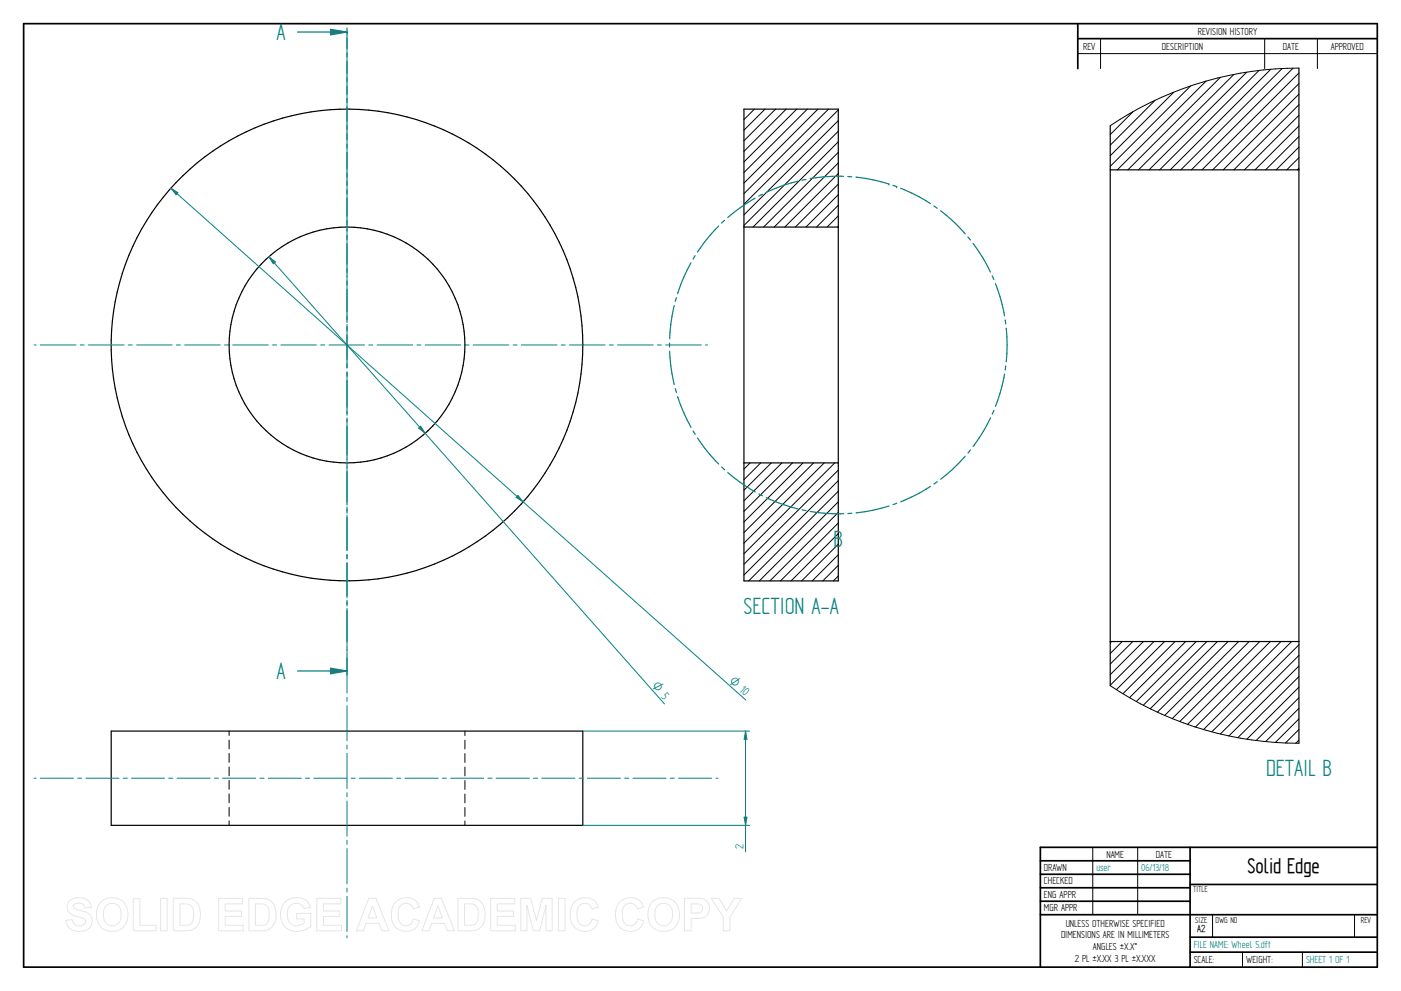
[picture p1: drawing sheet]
<svg xmlns="http://www.w3.org/2000/svg" width="594mm" height="420mm" viewBox="0 0 594 420" stroke-linecap="round" stroke-linejoin="round" font-family="sans-serif">
<g fill="none" stroke="#000" stroke-width=".72">
<path d="M10 10h574v400h-574zM457 10v19.1M457 16.4h127M504.6 359.2v50.8M584 359.2h-142.9v50.8M441.1 365h63.5M441.1 370.7h63.5M441.1 376.4h63.5M504.6 375h79.4M441.1 382.1h63.5M441.1 387.8h142.9M504.6 397.3h79.4"/>
<path d="M504.6 403.7h79.4"/>
</g>
<g fill="none" stroke="#000" stroke-width=".42">
<path d="M466.7 16.4v12.7M536.3 16.4v12.7M558.6 16.4v12.7M457 22.7h127M97.1 310v1.8M97.1 313.8v3.7M97.1 319.4v3.8M197.1 310v1.9M197.1 313.8v3.7M197.1 319.5v3.8M97.1 325.2v3.7M97.1 330.9v3.7"/>
<path d="M97.1 336.6v3.8M197.1 325.2v3.8M197.1 330.9v3.8M197.1 336.6v3.8M97.1 342.3v3.8M97.1 348v1.9M197.1 342.3v3.8M197.1 348.1v1.8M463.4 359.2v28.6M482.4 359.2v28.6M514.2 387.9v9.4M574.4 387.9v9.4"/>
<path d="M526.9 403.7v6.3M552.3 403.7v6.3"/>
</g>
<g fill="none" stroke="#000" stroke-width=".51">
<path d="M47.2 310h199.9v39.9h-199.9z"/>
<circle cx="147.1" cy="146.3" r="50"/>
<circle cx="147.1" cy="146.3" r="100"/>
</g>
<g fill="none" stroke="#008080" stroke-width=".42">
<path d="M147.1 13.6v.8M147.1 16.2v15M147.1 32.9v1.7M147.1 36.4v15M147.1 53.1v1.8M147.1 56.6v14.9M147.1 73.4v1.7M147.1 76.8v15M147.1 93.6v1.7M147.1 97.1v14.9M147.1 113.8v1.7M147.1 117.3v14.9"/>
<path d="M147.1 134v1.7M147.1 137.5v14.9M14.5 146.3h.8M17.1 146.3h15.1M34 146.3h1.7M37.5 146.3h15.1M54.4 146.3h1.7M57.9 146.3h15.1M74.8 146.3h1.7M78.3 146.3h15.1M95.2 146.3h1.7M98.7 146.3h15.1"/>
<path d="M115.6 146.3h1.7M119.1 146.3h15.1M136 146.3h1.7M139.5 146.3h15.1M147.1 154.2v1.7M147.1 157.7v14.9M156.4 146.3h1.7M159.9 146.3h15.1M176.8 146.3h1.7M180.3 146.3h15.1M197.2 146.3h1.7M200.7 146.3h15.1"/>
<path d="M217.6 146.3h1.7M221.1 146.3h15.1M237.9 146.3h1.8M241.5 146.3h15.1M258.4 146.3h1.7M261.9 146.3h15.1M278.8 146.3h1.7M282.3 146.3h15.1M299.2 146.3h.9M147.1 174.4v1.7M147.1 177.9v14.9M147.1 194.6v1.7"/>
<path d="M147.1 198.1v14.9M147.1 214.8v1.7M147.1 218.3v15M147.1 235v1.7M147.1 238.5v14.9M147.1 255.2v1.8M147.1 258.7v15M147.1 275.5v1.7M147.1 279v14.9M147.1 295.7v1.7M147.1 299.2v14.9M147.1 315.9v1.7"/>
<path d="M147.1 319.4v14.9M14.5 329.9h.8M17.1 329.9h14M32.9 329.9h1.7M36.4 329.9h14.1M52.2 329.9h1.8M55.7 329.9h14.1M71.6 329.9h1.7M75.1 329.9h14M90.9 329.9h1.7M94.4 329.9h14.1M110.2 329.9h1.8"/>
<path d="M113.7 329.9h14.1M129.6 329.9h1.7M133.1 329.9h14M147.1 336.1v1.7M147.1 339.6v14.9M148.9 329.9h1.7M152.4 329.9h14M168.2 329.9h1.8M171.7 329.9h14.1M187.6 329.9h1.7M191.1 329.9h14M206.9 329.9h1.7"/>
<path d="M210.4 329.9h14M226.2 329.9h1.8M229.7 329.9h14.1M245.6 329.9h1.7M249.1 329.9h14M264.9 329.9h1.7M268.4 329.9h14M284.2 329.9h1.7M287.7 329.9h14M303.6 329.9h.8M147.1 356.3v1.7M147.1 359.8v14.9"/>
<path d="M147.1 376.5v1.7M147.1 380v14.9M147.1 396.7v.9"/>
</g>
<g fill="none" stroke="#008080" stroke-width=".51">
<path d="M126.1 13.6h21v7M147.1 22.4v1.7M147.1 25.9v14.1M147.1 41.7v1.7M147.1 45.3v14M147.1 61.1v1.7M147.1 64.6v14.1M147.1 80.4v1.8M147.1 83.9v14.1M147.1 99.8v1.7M147.1 103.3v14M147.1 119.1v1.8"/>
<path d="M147.1 122.6v14.1M147.1 138.5v1.7M147.1 142v14M147.1 157.8v1.8M147.1 161.3v14.1M147.1 177.2v1.7M147.1 180.7v14M147.1 196.6v1.6M147.1 200v14.1M147.1 215.9v1.7M147.1 219.4v14M147.1 235.2v1.7"/>
<path d="M147.1 238.7v14.1M147.1 254.6v1.7M147.1 258.1v14M147.1 273.9v1.7M147.1 277.4v7.1"/>
</g>
<path d="M140.2 12.4l6.9 1.2-6.9 1.2z" fill="#008080"/>
<path d="M140.2 12.4l6.9 1.2-6.9 1.2zM126.1 284.5h21" fill="none" stroke="#008080" stroke-width=".51"/>
<path d="M140.2 283.3l6.9 1.2-6.9 1.2z" fill="#008080"/>
<g fill="none" stroke="#008080" stroke-width=".51">
<path d="M147.1 11.9v1.7M338.3 76.8a63.7 63.7 0 0 0-13.4 4.8M341.8 76.1l-1.7 .3M357.7 74.8l-8.3 .2-5.9 .7M359.5 74.8l1.7 .2M363 75.1h.3a69.7 69.7 0 0 1 13.6 2.9M304.8 95.8l-3.8 4-5.3 7.1M307.2 93.4l-1.2 1.2M320.2 84l-6.3 4.1-5.3 4.1M323.3 82.4l-1.5 .7M293 111.4a74.1 74.1 0 0 0-5.7 13.1M294.8 108.4l-.9 1.5"/>
<path d="M285.9 129.5l-1.5 8.1-.4 6M286.8 126.2l-.5 1.6M283.9 145.5v1.7M284 148.9l.4 6.1 1.5 8M426 158.6l-2 8.3-1.9 5.4M426.5 155.2l-.3 1.6M427.1 146.3l-.4 7.1M286.3 164.8l.5 1.6M287.4 168.1l.1 .5a74.3 74.3 0 0 0 5.5 12.6M420 177.2l-3 5.6-4.4 6.5M421.5 174l-.8 1.6M293.9 182.8l.9 1.4"/>
<path d="M295.8 185.7l5.2 7 3.8 4M306 198l1.3 1.2M409.3 193.4l-.5 .7a66.6 66.6 0 0 1-9.9 9.1M411.5 190.8l-1 1.3M308.6 200.4l5.3 4.1 6.3 4.1M321.8 209.4l1.5 .8M324.9 211l7.5 3 6 1.8M340.1 216.2l1.7 .3M343.5 216.8l5.9 .8 8.4 .2M361.2 217.6l-1.7 .1M377 214.5a68.1 68.1 0 0 1-14 2.9M380.3 213.4l-1.6 .6"/>
<path d="M394.6 206.2l-4.8 2.9-7.9 3.7M397.5 204.2l-1.4 1M140.2 283.3l6.9 1.2-6.9 1.2zM147.1 284.5v1.7"/>
</g>
<g fill="none" stroke="#000" stroke-width=".42">
<path d="M319.9 46.3l-4.4 4.4M324.4 46.3l-8.9 8.9M328.9 46.3l-13.4 13.4M333.4 46.3l-17.9 17.9M337.9 46.3l-22.4 22.4M342.3 46.3l-26.8 26.9M346.8 46.3l-31.3 31.3M351.3 46.3l-35.8 35.8M355.5 46.6l-40 40M355.5 51.1l-40 40M355.5 55.6l-40 40M355.5 60.1l-36.2 36.2"/>
<path d="M355.5 64.6l-31.7 31.7M355.5 69.1l-27.2 27.2M355.5 73.6l-22.7 22.7M355.5 78.1l-18.2 18.2M355.5 82.5l-13.7 13.8M355.5 87l-9.3 9.3M355.5 91.5l-4.8 4.8M355.5 96l-.3 .3M318.1 196.3l-2.6 2.6M322.6 196.3l-7.1 7.1M327.1 196.3l-11.6 11.6M331.5 196.3l-16 16"/>
<path d="M336 196.3l-20.5 20.5M340.5 196.3l-25 25M345 196.3l-29.5 29.5M349.5 196.3l-34 34M354 196.3l-38.5 38.5M355.5 199.3l-40 40M355.5 203.8l-40 40M355.5 208.3l-38 38M355.5 212.8l-33.5 33.5M355.5 217.3l-29 29M355.5 221.7l-24.5 24.6M355.5 226.2l-20.1 20.1"/>
<path d="M355.5 230.7l-15.6 15.6M355.5 235.2l-11.1 11.1M355.5 239.7l-6.6 6.6M355.5 244.2l-2.1 2.1"/>
</g>
<path d="M315.5 46.3h40v200h-40zM315.5 96.3h40M315.5 196.3h40" fill="none" stroke="#000" stroke-width=".51"/>
<circle cx="376.9" cy="78" r=".25" fill="#008080"/>
<path d="M378.6 78.6l1.6 .5" fill="none" stroke="#008080" stroke-width=".51"/>
<circle cx="380.2" cy="79.1" r=".25" fill="#008080"/>
<path d="M381.9 79.8l7.9 3.6 4.7 2.9M396 87.3l1.4 1M398.9 89.4a66.8 66.8 0 0 1 10.4 9.7M410.4 100.5l1.1 1.3M412.6 103.2l.6 .7a65.5 65.5 0 0 1 6.8 11.5M420.7 117l.7 1.5M422.1 120.2l1.9 5.4 2 8.3M426.2 135.7l.3 1.7M426.7 139.1l.4 7.2" fill="none" stroke="#008080" stroke-width=".51"/>
<g fill="none" stroke="#000" stroke-width=".42">
<path d="M497.7 39.1l-26.9 26.9M504.9 36.4l-34.1 34.1M511.3 34.4a143.2 143.2 0 0 0-40.5 18.9M511.4 34.4l-37.6 37.6M517.5 32.8l-39.2 39.2M523.2 31.6l-40.4 40.4M528.7 30.6l-41.5 41.4M533.9 29.9l-42.2 42.1M538.9 29.4l-42.7 42.6M543.7 29l-43 43M548.3 28.9l-43.1 43.1M550.8 30.9l-41.1 41.1"/>
<path d="M550.8 35.4l-36.6 36.6M550.8 39.9l-32.1 32.1M550.8 28.9a143.3 143.3 0 0 0-39.5 5.5M480.5 47.3l-9.7 9.8M489.8 42.5l-19 19.1M550.8 44.4l-27.6 27.6M550.8 48.9l-23.1 23.1M550.8 53.4l-18.6 18.6M550.8 57.9l-14.1 14.1M550.8 62.4l-9.7 9.6M550.8 66.8l-5.2 5.2M550.8 71.3l-.7 .7"/>
<path d="M471.3 272l-.5 .5M475.9 272l-5.1 5.1M480.3 272l-9.5 9.6M484.8 272l-14 14M489.3 272l-18.5 18.5M493.8 272l-20.4 20.4M498.3 272l-22.1 22.1M502.8 272l-23.8 23.8M507.3 272l-25.5 25.4M511.8 272l-27 27M516.2 272l-28.4 28.5M520.7 272l-29.9 29.9"/>
<path d="M525.2 272l-31.3 31.3M529.7 272l-32.6 32.7M534.2 272l-33.9 33.9M538.7 272l-35.1 35.1M543.2 272l-36.3 36.2M547.7 272l-37.3 37.3M550.8 273.4l-36.9 36.9M550.8 277.9l-33.3 33.3M470.8 290.7a142.9 142.9 0 0 0 80 24.4M550.8 282.4l-29.7 29.6M550.8 286.9l-25.9 25.9M550.8 291.3l-22.1 22.1"/>
<path d="M550.8 295.8l-18.1 18.1M550.8 300.3l-14.1 14.1M550.8 304.8l-10 9.9M550.8 309.3l-5.7 5.7M550.8 313.8l-1.4 1.3"/>
</g>
<path d="M550.8 28.9v286.2M470.8 53.3v237.4M470.8 72h80M470.8 272h80" fill="none" stroke="#000" stroke-width=".51"/>
<path d="M72.5 79.8l243.8 217M72.5 79.8l2.9 1.9-.7 .8z" fill="none" stroke="#008080" stroke-width=".42"/>
<path d="M72.5 79.8l2.9 1.9-.7 .8z" fill="#008080"/>
<path d="M219.6 210l2.2 2.8-2.9-1.9z" fill="none" stroke="#008080" stroke-width=".42"/>
<path d="M219.6 210l2.2 2.8-2.9-1.9z" fill="#008080"/>
<path d="M114 108.8l167.8 189.6M114 108.8l2.8 2.3-.9 .7z" fill="none" stroke="#008080" stroke-width=".42"/>
<path d="M114 108.8l2.8 2.3-.9 .7z" fill="#008080"/>
<path d="M177.5 181.5l.9-.8 1.9 3z" fill="none" stroke="#008080" stroke-width=".42"/>
<path d="M177.5 181.5l.9-.8 1.9 3z" fill="#008080"/>
<path d="M247.1 310h70.8M247.1 349.9h70.8M315.5 346.5h1.2l-.6 3.4z" fill="none" stroke="#008080" stroke-width=".42"/>
<path d="M315.5 346.5h1.2l-.6 3.4z" fill="#008080"/>
<path d="M316.1 310l.6 3.4h-1.2z" fill="none" stroke="#008080" stroke-width=".42"/>
<path d="M316.1 310l.6 3.4h-1.2z" fill="#008080"/>
<path d="M316.1 310v51.1" fill="none" stroke="#008080" stroke-width=".42"/>
<g fill="none" stroke="#e6e6e6" stroke-width=".42">
<path d="M29.6 381.8a6.5 6.5 0 0 1 8.5 .8l.6 2.2-2.8 .1a2.7 2.7 0 0 0-2.1-2 2.7 2.7 0 0 0-2.7 1.1 1.87 1.87 0 0 0 2.2 1.8l1.4 .4a4.4 4.4 0 0 1 4 6.2 6.4 6.4 0 0 1-9.1 1.3l-1.2-1.8-.5-1.7 2.7-.3a2.94 2.94 0 0 0 2.6 2.6 2.94 2.94 0 0 0 3.1-1.9 2.67 2.67 0 0 0-2.9-1.8 4.9 4.9 0 0 1-5-4.3l.4-1.6zM42.8 382.4a6.9 6.9 0 0 1 8.3-.8 6.9 6.9 0 0 1 3 7.7 6.7 6.7 0 0 1-8 5.5 6.7 6.7 0 0 1-5.1-8.3 6.1 6.1 0 0 1 1.8-4.1zM44.8 384.2a3.9 3.9 0 0 1 4.6-.8 3.9 3.9 0 0 1 2 4.3 3.8 3.8 0 0 1-1.9 4.3 3.8 3.8 0 0 1-4.6-.7 6.6 6.6 0 0 1-.1-7.1zM56.5 381h2.8v11.3h6.9v2.3h-9.7zM68.1 380.9h2.8v13.7h-2.8zM73.5 380.9h5a5.9 5.9 0 0 1 6.5 7 5.9 5.9 0 0 1-6.3 6.7h-5.2zM76.3 383.2h1.8a3.4 3.4 0 0 1 4 3.9v1.2a3.2 3.2 0 0 1-3.8 4h-2zM92.7 380.9h10.2v2.3h-7.4v3h6.9v2.4h-6.9v3.7h7.7v2.3h-10.5zM105.5 380.9h5.1a5.9 5.9 0 0 1 6.4 7 5.9 5.9 0 0 1-6.3 6.7h-5.2zM108.3 383.2h1.9a3.4 3.4 0 0 1 4 3.9v1.2a3.2 3.2 0 0 1-3.8 4h-2.1zM120.9 382.4a7.3 7.3 0 0 1 9.7 .1l1 2.2-2.7 .5a3.7 3.7 0 0 0-4.6-2 3.7 3.7 0 0 0-2.5 4.4 4.2 4.2 0 0 0 2.2 4.5 4.2 4.2 0 0 0 5-.8v-1.7h-3.2v-2.3h6v5.4a8.1 8.1 0 0 1-11.8-.8 8.3 8.3 0 0 1 .9-9.5zM134.4 380.9h10.2v2.3h-7.4v3h6.9v2.4h-6.9v3.7h7.6v2.3h-10.4z"/>
<path d="M156.4 380.9h3l5.5 13.7h-3l-1.2-3.1h-5.5l-1.1 3.1h-3zM157.9 384.1l1.9 5.1h-3.7zM167.7 382.5a6 6 0 0 1 10.2 2.1l-2.8 .7a3.2 3.2 0 0 0-3.9-2.2 3.2 3.2 0 0 0-2.4 3.8 4.6 4.6 0 0 0 2.5 5.5 3.2 3.2 0 0 0 4-2.8l2.6 .8a6.1 6.1 0 0 1-7.2 4.3 6.1 6.1 0 0 1-4.8-6.8 7.7 7.7 0 0 1 1.8-5.4zM184.1 380.9h3.1l5.5 13.7h-3l-1.2-3.1h-5.5l-1.1 3.1h-3zM185.7 384.1l1.9 5.1h-3.8zM194.2 380.9h5a5.9 5.9 0 0 1 6.5 7 5.9 5.9 0 0 1-6.3 6.7h-5.2zM197 383.2h1.8a3.4 3.4 0 0 1 4 3.9v1.2a3.2 3.2 0 0 1-3.8 4h-2zM208.1 380.9h10.2v2.3h-7.4v3h6.9v2.4h-6.9v3.7h7.6v2.3h-10.4zM220.8 380.9h4.2l2.5 9.3 2.4-9.3h4.2v13.7h-2.5l-.1-10.8-2.7 10.8h-2.7l-2.7-10.8v10.8h-2.6zM236.8 380.9h2.8v13.7h-2.8zM243.5 382.5a6 6 0 0 1 10.2 2.1l-2.8 .7a3.2 3.2 0 0 0-3.8-2.2 3.2 3.2 0 0 0-2.4 3.8 4.6 4.6 0 0 0 2.4 5.5 3.2 3.2 0 0 0 4-2.8l2.6 .8a6.1 6.1 0 0 1-7.2 4.3 6.1 6.1 0 0 1-4.7-6.8 7.7 7.7 0 0 1 1.7-5.4zM262.7 382.5a6 6 0 0 1 10.2 2.1l-2.7 .7a3.2 3.2 0 0 0-3.9-2.2 3.2 3.2 0 0 0-2.4 3.8 4.6 4.6 0 0 0 2.4 5.5 3.2 3.2 0 0 0 4-2.8l2.7 .8a6.1 6.1 0 0 1-7.2 4.3 6.1 6.1 0 0 1-4.8-6.8 7.7 7.7 0 0 1 1.7-5.4z"/>
<path d="M276.7 382.4a6.9 6.9 0 0 1 8.3-.8 6.9 6.9 0 0 1 3 7.7 6.7 6.7 0 0 1-8.1 5.5 6.7 6.7 0 0 1-5.1-8.3 6.1 6.1 0 0 1 1.9-4.1zM278.7 384.2a3.9 3.9 0 0 1 4.6-.8 3.9 3.9 0 0 1 1.9 4.3 3.8 3.8 0 0 1-1.8 4.3 3.8 3.8 0 0 1-4.7-.7 6.6 6.6 0 0 1 0-7.1zM290.3 380.9h5.2a4.4 4.4 0 0 1 5.4 4.3 4.4 4.4 0 0 1-5.4 4.2h-2.4v5.2h-2.8zM293.1 383.2h1.8a2.1 2.1 0 0 1 2.6 .6 2.1 2.1 0 0 1 0 2.6 3.4 3.4 0 0 1-2.9 .7h-1.5zM301.6 380.9h3.3l3.2 5.4 3.2-5.4h3.2l-5 7.9v5.8h-2.8v-5.8z"/>
</g>
<g font-size="11.3" fill="#008080">
<text x="117.3" y="17.1">A</text>
<text x="353.5" y="231.9">B</text>
<text x="315.3" y="260.3">SECTION A-A</text>
<text x="117.3" y="288">A</text>
<text x="536.9" y="329.1">DETAIL B</text>
</g>
<text font-size="10.1" x="529" y="370.2">Solid Edge</text>
<text font-size="5.6" fill="#008080" x="315.2" y="359.9" transform="rotate(-90 315.2 359.9)">2</text>
<g font-size="5.4" fill="#008080">
<text x="276.3" y="291" transform="rotate(49 276.3 291)">O 5</text>
<text x="308.9" y="289.1" transform="rotate(42 308.9 289.1)">O 10</text>
</g>
<g font-size="4.9">
<text x="507.9" y="14.7">REVISION HISTORY</text>
<text x="459.3" y="21">REV</text>
<text x="492.7" y="21">DESCRIPTION</text>
<text x="544" y="21">DATE</text>
<text x="564.3" y="21">APPROVED</text>
<text x="469.1" y="363.6">NAME</text>
<text x="490.1" y="363.6">DATE</text>
<text x="442.7" y="369.3">DRAWN</text>
<text x="442.7" y="375">CHECKED</text>
<text x="442.7" y="380.7">ENG APPR</text>
<text x="442.7" y="386.4">MGR APPR</text>
<text x="451.9" y="392.9">UNLESS OTHERWISE SPECIFIED</text>
<text x="449.9" y="397.9">DIMENSIONS ARE IN MILLIMETERS</text>
<text x="455.7" y="407.8">2 PL ±X.XX 3 PL ±X.XXX</text>
<text x="463.5" y="402.9">ANGLES ±X.X°</text>
<text x="506.2" y="408.3">SCALE:</text>
<text x="528.4" y="408.3">WEIGHT:</text>
</g>
<g font-size="4.9" fill="#008080">
<text x="464.9" y="369.3">user</text>
<text x="483.9" y="369.3">06/13/18</text>
<text x="506.2" y="402">FILE NAME: Wheel 5.dft</text>
<text x="553.8" y="408.4">SHEET 1 OF 1</text>
</g>
<text font-size="4.8" x="507.7" y="395.3">A2</text>
<g font-size="4.1">
<text x="505.9" y="378.3">TITLE</text>
<text x="506.9" y="391.1">SIZE</text>
<text x="515.4" y="391.1">DWG NO</text>
<text x="577" y="391.1">REV</text>
</g>
</svg>
